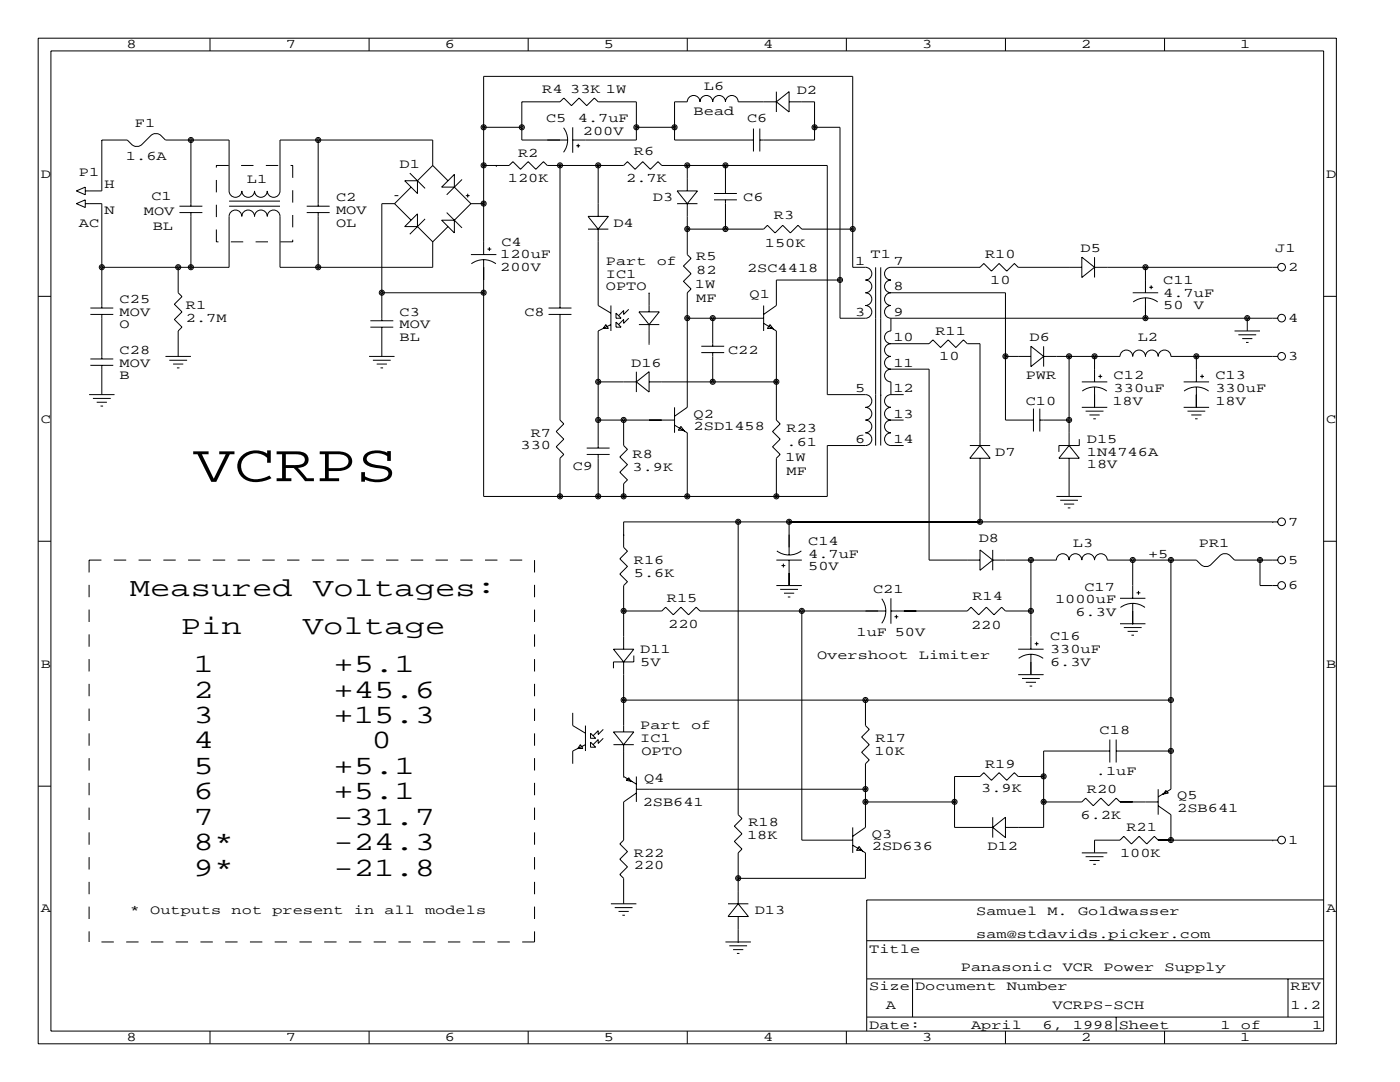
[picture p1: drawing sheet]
<svg xmlns="http://www.w3.org/2000/svg" width="279mm" height="216mm" viewBox="0 0 279 216" stroke-linecap="round" stroke-linejoin="round" font-family="sans-serif">
<g fill="none" stroke="#000" stroke-width=".2">
<path d="M7.6 7.6h259.1v200.7h-259.1zM10.2 10.2h254v195.5h-254zM41.9 7.6v2.6M73.7 7.6v2.6M105.4 7.6v2.6M137.2 7.6v2.6M154.9 18.3v4.1M168.9 7.6v2.6M200.7 7.6v2.6M232.4 7.6v2.6M15.2 38.1l1.8-.8v1.6zM20.3 27.9h5.1l1 1.1 .5 .2h.8l.5-.2 2-2.1 .5-.2h.8l.5 .2 1 1h12.7v10.2a1.27 1.27 0 0 0 1.3 1.3 1.27 1.27 0 0 0 1.3-1.3 1.27 1.27 0 0 0 1.2 1.3 1.27 1.27 0 0 0 1.3-1.3 1.27 1.27 0 0 0 1.3 1.3 1.27 1.27 0 0 0 1.2-1.3 1.27 1.27 0 0 0 1.3 1.3 1.27 1.27 0 0 0 1.3-1.3v-10.2h30.5v5.1"/>
<path d="M20.3 27.9h.1M20.3 27.9v10.2h-3.3M38.1 27.9v13.2M63.5 27.9v13.2M78.7 39h.8M80.8 36.1h2.5v2.5zM81.8 34.5l3 3.1M82 37.3l-3.3 3.3M86.4 33l-3.1 3.1M86.4 33l3 3.1M88.1 37.3l2.6-2.5v2.5zM90.7 37.3l3.3 3.3"/>
<path d="M92.2 35.8l-3 3.1M93 39h.7M93.3 38.7v.7M96.5 33h5.1l.8-.7 1.5 1.5 1.5-1.5 1.5 1.5 1.6-1.5 .7 .7h15.3l.7-.7 1.5 1.5 1.6-1.5 1.5 1.5 1.5-1.5 .8 .7h33v45.7h7.6a1.27 1.27 0 0 1 1.3 1.3 1.27 1.27 0 0 1-1.3 1.3 1.27 1.27 0 0 1 1.3 1.3 1.27 1.27 0 0 1-1.3 1.2 1.27 1.27 0 0 1 1.3 1.3 1.27 1.27 0 0 1-1.3 1.3 1.27 1.27 0 0 1 1.3 1.2 1.27 1.27 0 0 1-1.3 1.3h-7.6v10.2h-68.6v-47.3M96.5 25.4h7.6M99.1 33h.1M111.8 33h.1M111.8 33v28.5M112.5 25.5a4.1 4.1 0 0 1 0 4.9M113.3 27.9h-9.2v-7.6h7.7l.7-.7 1.5 1.5 1.6-1.5 1.5 1.5 1.5-1.5 .8 .7h7.6v7.6h-12.7M114.3 25.4v5.1M115 29.1h.8"/>
<path d="M115.4 28.7v.8M119.4 33v10.2M127 25.4h7.6M135.1 38.1h4.1l-2 2.5zM137.2 33v5.1M142.5 39.9h4.6M142.5 38.6h4.6M144.8 33v5.6M144.8 39.9v5.8M150.4 25.7v4.5M151.6 25.7v4.5M154.9 20.3h-7.6a1.27 1.27 0 0 0-1.2-1.2 1.27 1.27 0 0 0-1.3 1.2 1.27 1.27 0 0 0-1.3-1.3 1.27 1.27 0 0 0-1.3 1.3 1.27 1.27 0 0 0-1.2-1.3 1.27 1.27 0 0 0-1.3 1.3 1.27 1.27 0 0 0-1.3-1.2 1.27 1.27 0 0 0-1.2 1.2h-2.6v7.6h15.8"/>
<path d="M154.9 20.3l2.6-2v4.1zM157.5 20.3h5.1v7.6h-11M162.6 25.4h5v38.1h5.1a1.27 1.27 0 0 0 1.3-1.3 1.27 1.27 0 0 0-1.3-1.2 1.27 1.27 0 0 0 1.3-1.3 1.27 1.27 0 0 0-1.3-1.3 1.27 1.27 0 0 0 1.3-1.3 1.27 1.27 0 0 0-1.3-1.2 1.27 1.27 0 0 0 1.3-1.3 1.27 1.27 0 0 0-1.3-1.3h-2.5v-38.1h-73.7v35.6M7.6 59.1h2.6M15.2 40.6l1.8-.7v1.5zM17 40.6h3.3v20.9M35.6 53.3v5.1l.7 .8-1.5 1.5 1.5 1.5-1.5 1.6 1.5 1.5-.7 .7v5.1M35.8 41.1h4.6M35.8 42.4h4.6M38.1 42.4v10.9M45.7 41.1h10.2M45.7 40.1h10.2"/>
<path d="M61.2 41.1h4.6M61.2 42.4h4.6M63.5 42.4v10.9M76.2 58.4h20.3M78.7 40.6l3.3 3.3M78.7 40.6h-2.5v23.4M83.3 42.7v2.5h-2.5zM83.3 45.2l3.1 3.1M84.8 43.7l-3 3M86.4 48.3v5h-30.5v-10.1a1.27 1.27 0 0 0-1.3-1.3 1.27 1.27 0 0 0-1.3 1.3 1.27 1.27 0 0 0-1.2-1.3 1.27 1.27 0 0 0-1.3 1.3 1.27 1.27 0 0 0-1.3-1.3 1.27 1.27 0 0 0-1.2 1.3 1.27 1.27 0 0 0-1.3-1.3 1.27 1.27 0 0 0-1.3 1.3v10.1h-25.4M88.1 43.9h2.6v2.6zM89.2 42.4l3 3.1"/>
<path d="M89.4 45.2l-3 3.1M94 50.8h5.1M94 40.6l-3.3 3.3M94 40.6h2.5M94.1 52.6a4.1 4.1 0 0 1 4.9 0M96.5 40.6h.1M97.3 49.7h.7M97.7 49.3v.8M117.3 43.2h4.1l-2 2.5zM117.3 45.7h4.1M119.4 45.7v15.3l2.5 1.5M129.5 58.4h.1"/>
<path d="M129.5 58.4v3.8M135.1 40.6h4.1M137.2 40.6v10.2l.7 .8-1.5 1.5 1.5 1.5-1.5 1.5 1.5 1.6-.7 .7v22.9l-2.6 1.8M137.2 45.7h15.2l.8-.7 1.5 1.5 1.5-1.5 1.5 1.5 1.6-1.5 .7 .7h10.2M167.6 55.9h-12.7v5.1l-2.5 1.7M174.8 53.3v35.6M175.8 53.3v35.6M177.8 58.4a1.27 1.27 0 0 0-1.3 1.3 1.27 1.27 0 0 0 1.3 1.3 1.27 1.27 0 0 0-1.3 1.2 1.27 1.27 0 0 0 1.3 1.3M177.8 58.4h22.9v25.4h5.5M215.9 53.3h-12.7l-.8-.7-1.5 1.5-1.5-1.5-1.5 1.5-1.6-1.5-.7 .7h-17.8a1.27 1.27 0 0 0-1.3 1.3 1.27 1.27 0 0 0 1.3 1.3 1.27 1.27 0 0 0-1.3 1.3 1.27 1.27 0 0 0 1.3 1.2M215.9 51.3l2.5 2-2.5 2.1zM218.4 53.3h36.6"/>
<path d="M218.4 51.3v4.1M226.1 58.4h5M228.6 53.3v5.1M228.6 59.4v4.1M229.4 57.3h.7M229.7 56.9v.8M264.2 59.1h2.5M17.8 78.7h5.1M18 62.7h4.6M18 61.5h4.6M18 72.9h4.6M18 71.6h4.6"/>
<path d="M18.5 79.5h3.6M20.3 62.7v8.9M20.3 72.9v5.8M33 71.1h5.1M33.8 71.9h3.5M34.5 72.6h2.1M35.3 73.4h.5M73.7 71.1h5M73.9 65.3h4.6M73.9 64h4.6M74.4 71.9h3.6M75.2 72.6h2"/>
<path d="M75.9 73.4h.6M76.2 65.3v5.8M109.5 62.7h4.5M109.5 61.5h4.5M111.8 62.7v21.1l.7 .8-1.5 1.5 1.5 1.5-1.5 1.6 1.5 1.5-.7 .7v7.7M119.4 76.2h7.6M120.9 64.8l.5 .7h-1zM121.9 64.8l-2.5 1.2v23.4M121.9 61v5M122.9 64.3l1.1 1h-1.1zM122.9 62.5l1.1 1h-1.1zM125.5 61.7l-1 1v-.7l-1.1 1"/>
<path d="M125.5 63.5l-1 1v-.7l-1.1 1M127 76.2l2.5-2v4zM127 74.2v4M127.5 62.2h4.1l-2.1 2.6zM127.5 64.8h4.1M129.5 68.6h.1M129.5 76.2h25.4M129.5 64.8v3.8M137.2 63.5h15.2M140 70.4h4.5M140 69.1h4.5M142.2 63.5v5.6"/>
<path d="M142.2 70.4v5.8M152.4 64.5l2.5 1.5v17.8l.8 .8-1.5 1.5 1.5 1.5-1.5 1.6 1.5 1.5-.8 .7v7.7M152.4 61v5M154.2 65.5h-1l.5-.7 .7 1M177.8 78.7a1.27 1.27 0 0 0-1.3 1.3 1.27 1.27 0 0 0 1.3 1.3 1.27 1.27 0 0 0-1.3 1.2 1.27 1.27 0 0 0 1.3 1.3M177.8 73.7a1.27 1.27 0 0 0-1.3 1.2 1.27 1.27 0 0 0 1.3 1.3v2.5M177.8 68.6a1.27 1.27 0 0 0-1.3 1.2 1.27 1.27 0 0 0 1.3 1.3 1.27 1.27 0 0 0-1.3 1.3 1.27 1.27 0 0 0 1.3 1.3M177.8 63.5v2.5a1.27 1.27 0 0 0-1.3 1.3 1.27 1.27 0 0 0 1.3 1.3M177.8 78.7h2.5M177.8 63.5h77.2M177.8 68.6h7.6l.8-.8 1.5 1.5 1.5-1.5 1.6 1.5 1.5-1.5 .7 .8h2.6v20.3M177.8 73.7h7.6v38.1h10.2"/>
<path d="M200.7 71.1h5M205.7 69.1l2.6 2-2.6 2.1zM208.3 71.1h15.2a1.27 1.27 0 0 1 1.3-1.3 1.27 1.27 0 0 1 1.3 1.3 1.27 1.27 0 0 1 1.2-1.3 1.27 1.27 0 0 1 1.3 1.3 1.27 1.27 0 0 1 1.3-1.3 1.27 1.27 0 0 1 1.2 1.3 1.27 1.27 0 0 1 1.3-1.3 1.27 1.27 0 0 1 1.3 1.3h21.3M208.3 69.1v4.1M213.4 71.1v17.8M215.9 76.2h5.1M216 78a4.1 4.1 0 0 1 4.9 0M218.4 71.1v5.1M218.4 77.2v4.1M219.2 75.1h.8M219.6 74.7v.8M226.2 60.3a4.1 4.1 0 0 1 4.8 0"/>
<path d="M236.2 76.2h5.1M236.3 78a4.1 4.1 0 0 1 4.9 0M238.8 71.1h.1M238.8 71.1v5.1M238.8 77.2v4.1M239.5 75.1h.8M239.9 74.7v.8M246.4 66h5.1M247.1 66.8h3.6M247.9 67.6h2M248.7 68.3h.5M248.9 63.5v2.5"/>
<path d="M19.3 80.3h2M20.1 81h.5M117.1 90.7h4.6M117.1 89.4h4.6M119.4 90.7v8.4M119.4 83.8h15.2M124.5 99.1h.1M124.5 83.8v5.1l.7 .8-1.5 1.5 1.5 1.5-1.5 1.5 1.5 1.6-.7 .7v2.6M134.6 84.8l2.6 1.6v12.7M134.6 81.3v5.1M136.4 85.9h-1l.5-.8 .8 1M177.8 83.8a1.27 1.27 0 0 0-1.3 1.3 1.27 1.27 0 0 0 1.3 1.3 1.27 1.27 0 0 0-1.3 1.2 1.27 1.27 0 0 0 1.3 1.3h2.5"/>
<path d="M177.8 83.8h2.5M193.5 88.9h4.1M195.6 91.4v12.7M195.6 88.9l2 2.5h-4.1zM206.2 81.5v4.6M207.5 83.8h5.9M207.5 81.5v4.6M210.8 99.1h5.1M211.6 99.8h3.5M213.4 88.9l2 2.5h-4.1zM213.4 91.4v7.7M215.4 87.6v1.3h-4.1v1.3"/>
<path d="M215.9 81.3h5.1M216.7 82h3.5M217.4 82.8h2.1M218.2 83.6h.5M236.2 81.3h5.1M237 82h3.5M237.7 82.8h2.1M238.5 83.6h.5M7.6 108h2.6M124.5 106.7h.1M147.3 104.1v58.5l.8 .7-1.5 1.5 1.5 1.6-1.5 1.5 1.5 1.5-.8 .8v10.1M154.9 116.8h5.1"/>
<path d="M154.9 111.8h5.1M155 109.9a4.1 4.1 0 0 0 4.9 0M155.7 117.6h3.6M156 112.9h.7M156.3 112.5v.7M156.5 118.4h2M157.2 119.1h.5M157.5 104.1v6.6M157.5 111.8v5M176 119.5a4.1 4.1 0 0 1 0 4.9M177.8 119.4v5.1M195.6 109.7l2.5 2.1-2.5 2z"/>
<path d="M198.1 111.8h12.7a1.27 1.27 0 0 1 1.3-1.3 1.27 1.27 0 0 1 1.3 1.3 1.27 1.27 0 0 1 1.2-1.3 1.27 1.27 0 0 1 1.3 1.3 1.27 1.27 0 0 1 1.3-1.3 1.27 1.27 0 0 1 1.2 1.3 1.27 1.27 0 0 1 1.3-1.3 1.27 1.27 0 0 1 1.3 1.3h17.8l1 1 .5 .2h.7l.6-.2 2-2.1 .5-.2h.8l.5 .2 1 1.1h8.6M198.1 109.7v4.1M205.7 111.8v17.7M212.3 100.6h2.1M213.1 101.3h.5M223.5 119.4h5.1M226.1 111.8v7.6M226.8 118.3h.8M227.2 117.9v.8M233.7 111.8h.1M233.7 111.8v45.7l-2.6 1.5M251.5 111.8v5h3.5"/>
<path d="M254 104.1h.1M255 104.1h-130.5v5.1l.7 .8-1.5 1.5 1.5 1.5-1.5 1.6 1.5 1.5-.7 .7v12.7M256.5 116.8h.1M256.5 111.8h.1M264.2 108h2.5M122.4 129.5h4.1l-2 2.6zM124.5 139.7h.1M124.5 132.1v13.9M124.5 121.9h7.6l.7-.7 1.6 1.5 1.5-1.5 1.5 1.5 1.5-1.5 .8 .7h37.1M124.5 139.7h109.2M126.5 130.8v1.3h-4.1v1.2M160 121.9v45.7h10.2"/>
<path d="M172.7 139.7v5.1l.8 .7-1.5 1.6 1.5 1.5-1.5 1.5 1.5 1.5-.8 .8v12.7l-2.5 1.8M177.8 121.9h15.2l.8-.7 1.5 1.5 1.5-1.5 1.6 1.5 1.5-1.5 .8 .7h5M178.5 123.1h.8M178.9 122.7v.7M203.2 134.6h5.1M203.2 129.5h5.1M203.3 131.4a4.1 4.1 0 0 1 4.9 0M204 135.4h3.5M204.7 136.1h2.1M205.5 136.9h.5M205.7 130.6v4M206.5 128.4h.8"/>
<path d="M206.9 128.1v.7M223.5 124.5h5.1M223.6 121.2a4.1 4.1 0 0 1 4.9 0M224.3 125.2h3.5M225 126h2.1M225.8 126.7h.5M226.1 124.5h.1M226.1 120.4v4.1M7.6 156.9h2.6M114.3 142.2v2.6l2.5 1.5M115.8 148.6l.5 .8h-1zM116.8 148.6l-2.5 1.3v2.5"/>
<path d="M116.8 144.8v5.1M117.9 148.1l1 1h-1zM117.9 146.3l1 1h-1zM120.4 145.5l-1 1.1v-.8l-1 1M120.4 147.3l-1 1v-.7l-1 1M122.4 146h4.1l-2 2.6zM122.4 148.6h4.1M124.5 154.9h.1M124.5 148.6v6.3M124.5 154.9l2.5 1.6M126 156l-.5-.8-.5 .5 1.2 .3M127 154.9v5.1"/>
<path d="M127 158.2l-2.5 1.8v7.6l-.8 .8 1.5 1.5-1.5 1.5 1.5 1.6-1.5 1.5 .8 .8v5M127 157.5h45.7M208.3 154.9h-5.1l-.8-.7-1.5 1.5-1.5-1.5-1.5 1.5-1.6-1.5-.7 .7h-5.1v10.2h7.6M221.5 149.9h-13.2v15.2h-7.6M221.5 147.6v4.5M222.8 147.6v4.5M222.8 149.9h10.9M231.1 157.5v5.1M231.9 158.5l1.3-.3-.5-.5-.5 .8M264.2 156.9h2.5M147.3 175.3h.1M170.2 165.1v5.1"/>
<path d="M170.2 168.7l2.5 1.5v5.1h-25.4M172 169.7h-1.1l.5-.8 .8 1M172.7 160h17.8M198.1 165.1l2.6-2v4zM198.1 163.1v4M208.3 160h7.6l.8-.7 1.5 1.5 1.5-1.5 1.5 1.5 1.6-1.5 .7 .7h7.6M215.9 170.2h5.1M216.7 170.9h3.5M217.4 171.7h2.1M218.2 172.5h.5M231.1 160.8l2.6 1.8v5M254 167.6h.1"/>
<path d="M255 167.6h-23.9l-.7-.7-1.5 1.5-1.6-1.5-1.5 1.5-1.5-1.5-.8 .7h-5.1v2.6M264.2 179.6h-91.2v26.1M121.9 180.3h5.1M122.7 181.1h3.5M123.4 181.9h2.1M124.2 182.6h.5M144.8 188h5.1M145.3 180.3h4.1M145.5 188.7h3.6M146.3 189.5h2M147.1 190.2h.5M147.3 188h.1"/>
<path d="M147.3 182.9v5.1M147.3 180.3l2.1 2.6h-4.1zM173 195.3h91.2M173 187.7h91.2M182.1 195.3v7.6M257 195.3v7.6M41.9 205.7v2.6M73.7 205.7v2.6M105.4 205.7v2.6M137.2 205.7v2.6M168.9 205.7v2.6M173 202.9h91.2"/>
<path d="M200.7 205.7v2.6M222.8 202.9v2.8M232.4 205.7v2.6"/>
<circle cx="38.1" cy="27.9" r=".51"/>
<circle cx="38.1" cy="27.9" r=".25"/>
<circle cx="63.5" cy="27.9" r=".51"/>
<circle cx="63.5" cy="27.9" r=".25"/>
<circle cx="96.5" cy="25.4" r=".51"/>
<circle cx="96.5" cy="33" r=".51"/>
<circle cx="96.5" cy="25.4" r=".25"/>
<circle cx="96.5" cy="33" r=".25"/>
<circle cx="104.1" cy="25.4" r=".51"/>
<circle cx="104.1" cy="25.4" r=".25"/>
<circle cx="111.8" cy="33" r=".51"/>
<circle cx="111.8" cy="33" r=".25"/>
<circle cx="119.4" cy="33" r=".51"/>
<circle cx="119.4" cy="33" r=".25"/>
<circle cx="127" cy="25.4" r=".51"/>
<circle cx="127" cy="25.4" r=".25"/>
<circle cx="134.6" cy="25.4" r=".51"/>
<circle cx="134.6" cy="25.4" r=".25"/>
<circle cx="137.2" cy="33" r=".51"/>
<circle cx="137.2" cy="33" r=".25"/>
<circle cx="144.8" cy="33" r=".51"/>
<circle cx="144.8" cy="33" r=".25"/>
<circle cx="162.6" cy="25.4" r=".51"/>
<circle cx="162.6" cy="25.4" r=".25"/>
<circle cx="20.3" cy="53.3" r=".51"/>
<circle cx="20.3" cy="53.3" r=".25"/>
<circle cx="35.6" cy="53.3" r=".51"/>
<circle cx="35.6" cy="53.3" r=".25"/>
<circle cx="38.1" cy="53.3" r=".51"/>
<circle cx="38.1" cy="53.3" r=".25"/>
<circle cx="63.5" cy="53.3" r=".51"/>
<circle cx="63.5" cy="53.3" r=".25"/>
<circle cx="76.2" cy="58.4" r=".51"/>
<circle cx="76.2" cy="58.4" r=".25"/>
<circle cx="96.5" cy="40.6" r=".51"/>
<circle cx="96.5" cy="58.4" r=".51"/>
<circle cx="96.5" cy="40.6" r=".25"/>
<circle cx="96.5" cy="58.4" r=".25"/>
<circle cx="137.2" cy="45.7" r=".51"/>
<circle cx="137.2" cy="45.7" r=".25"/>
<circle cx="144.8" cy="45.7" r=".51"/>
<circle cx="144.8" cy="45.7" r=".25"/>
<circle cx="167.6" cy="55.9" r=".51"/>
<circle cx="167.6" cy="55.9" r=".25"/>
<circle cx="170.2" cy="45.7" r=".51"/>
<circle cx="170.2" cy="45.7" r=".25"/>
<circle cx="228.6" cy="53.3" r=".51"/>
<circle cx="228.6" cy="53.3" r=".25"/>
<circle cx="255.8" cy="53.3" r=".76"/>
<circle cx="119.4" cy="76.2" r=".51"/>
<circle cx="119.4" cy="76.2" r=".25"/>
<circle cx="137.2" cy="63.5" r=".51"/>
<circle cx="137.2" cy="63.5" r=".25"/>
<circle cx="142.2" cy="63.5" r=".51"/>
<circle cx="142.2" cy="76.2" r=".51"/>
<circle cx="142.2" cy="63.5" r=".25"/>
<circle cx="142.2" cy="76.2" r=".25"/>
<circle cx="154.9" cy="76.2" r=".51"/>
<circle cx="154.9" cy="76.2" r=".25"/>
<circle cx="200.7" cy="71.1" r=".51"/>
<circle cx="200.7" cy="71.1" r=".25"/>
<circle cx="213.4" cy="71.1" r=".51"/>
<circle cx="213.4" cy="71.1" r=".25"/>
<circle cx="218.4" cy="71.1" r=".51"/>
<circle cx="218.4" cy="71.1" r=".25"/>
<circle cx="228.6" cy="63.5" r=".51"/>
<circle cx="228.6" cy="63.5" r=".25"/>
<circle cx="238.8" cy="71.1" r=".51"/>
<circle cx="238.8" cy="71.1" r=".25"/>
<circle cx="248.9" cy="63.5" r=".51"/>
<circle cx="248.9" cy="63.5" r=".25"/>
<circle cx="255.8" cy="63.5" r=".76"/>
<circle cx="255.8" cy="71.1" r=".76"/>
<circle cx="111.8" cy="99" r=".51"/>
<circle cx="111.8" cy="99" r=".25"/>
<circle cx="119.4" cy="99" r=".51"/>
<circle cx="119.4" cy="83.8" r=".51"/>
<circle cx="119.4" cy="99" r=".25"/>
<circle cx="119.4" cy="83.8" r=".25"/>
<circle cx="124.5" cy="99" r=".51"/>
<circle cx="124.5" cy="83.8" r=".51"/>
<circle cx="124.5" cy="99" r=".25"/>
<circle cx="124.5" cy="83.8" r=".25"/>
<circle cx="137.2" cy="99" r=".51"/>
<circle cx="137.2" cy="99" r=".25"/>
<circle cx="154.9" cy="99" r=".51"/>
<circle cx="154.9" cy="99" r=".25"/>
<circle cx="213.4" cy="83.8" r=".51"/>
<circle cx="213.4" cy="83.8" r=".25"/>
<circle cx="147.3" cy="104.1" r=".51"/>
<circle cx="147.3" cy="104.1" r=".25"/>
<circle cx="157.5" cy="104.1" r=".51"/>
<circle cx="157.5" cy="104.1" r=".25"/>
<circle cx="195.6" cy="104.1" r=".51"/>
<circle cx="195.6" cy="104.1" r=".25"/>
<circle cx="205.7" cy="111.7" r=".51"/>
<circle cx="205.7" cy="111.7" r=".25"/>
<circle cx="226.1" cy="111.7" r=".51"/>
<circle cx="226.1" cy="111.7" r=".25"/>
<circle cx="233.7" cy="111.7" r=".51"/>
<circle cx="233.7" cy="111.7" r=".25"/>
<circle cx="251.5" cy="111.7" r=".51"/>
<circle cx="251.5" cy="111.7" r=".25"/>
<circle cx="255.8" cy="111.7" r=".76"/>
<circle cx="255.8" cy="104.1" r=".76"/>
<circle cx="255.8" cy="116.8" r=".76"/>
<circle cx="124.5" cy="121.9" r=".51"/>
<circle cx="124.5" cy="139.7" r=".51"/>
<circle cx="124.5" cy="139.7" r=".25"/>
<circle cx="124.5" cy="121.9" r=".25"/>
<circle cx="160" cy="121.9" r=".51"/>
<circle cx="160" cy="121.9" r=".25"/>
<circle cx="172.7" cy="139.7" r=".51"/>
<circle cx="172.7" cy="139.7" r=".25"/>
<circle cx="205.7" cy="121.9" r=".51"/>
<circle cx="205.7" cy="121.9" r=".25"/>
<circle cx="233.7" cy="139.7" r=".51"/>
<circle cx="233.7" cy="139.7" r=".25"/>
<circle cx="172.7" cy="157.5" r=".51"/>
<circle cx="172.7" cy="160" r=".51"/>
<circle cx="172.7" cy="160" r=".25"/>
<circle cx="172.7" cy="157.5" r=".25"/>
<circle cx="190.5" cy="160" r=".51"/>
<circle cx="190.5" cy="160" r=".25"/>
<circle cx="208.3" cy="160" r=".51"/>
<circle cx="208.3" cy="154.9" r=".51"/>
<circle cx="208.3" cy="160" r=".25"/>
<circle cx="208.3" cy="154.9" r=".25"/>
<circle cx="233.7" cy="149.8" r=".51"/>
<circle cx="233.7" cy="149.8" r=".25"/>
<circle cx="147.3" cy="175.2" r=".51"/>
<circle cx="147.3" cy="175.2" r=".25"/>
<circle cx="233.7" cy="167.6" r=".51"/>
<circle cx="233.7" cy="167.6" r=".25"/>
<circle cx="255.8" cy="167.6" r=".76"/>
</g>
<path d="M43.2 33h15.2M58.4 33v15.3M43.2 48.3v-15.3M58.4 48.3h-15.2M17.8 111.8h88.9M17.8 111.8v76.2M106.7 111.8v76.2M106.7 188h-88.9" fill="none" stroke="#000" stroke-width=".2" stroke-dasharray="2.5" stroke-linecap="butt"/>
<text font-size="10.6" x="38.6" y="96">VCRPS</text>
<g font-size="5.3">
<text x="25.9" y="118.9">Measured</text>
<text x="62.5" y="118.9">Voltages:</text>
<text x="36.1" y="126.5">Pin</text>
<text x="60.5" y="126.5">Voltage</text>
<text x="38.6" y="134.1">1</text>
<text x="66.5" y="134.1">+5.1</text>
<text x="38.6" y="139.2">2</text>
<text x="66.5" y="139.2">+45.6</text>
<text x="38.6" y="144.3">3</text>
<text x="38.6" y="149.4">4</text>
<text x="66.5" y="144.3">+15.3</text>
<text x="74.2" y="149.4">0</text>
<text x="38.6" y="154.4">5</text>
<text x="66.5" y="154.4">+5.1</text>
<text x="38.6" y="159.5">6</text>
<text x="66.5" y="159.5">+5.1</text>
<text x="38.6" y="164.6">7</text>
<text x="66.5" y="164.6">-31.7</text>
<text x="38.6" y="169.7">8*</text>
<text x="66.5" y="169.7">-24.3</text>
<text x="38.6" y="174.8">9*</text>
<text x="66.5" y="174.8">-21.8</text>
</g>
<g font-size="2.6">
<text x="25.3" y="9.7">8</text>
<text x="57" y="9.7">7</text>
<text x="88.8" y="9.7">6</text>
<text x="120.5" y="9.7">5</text>
<text x="152.3" y="9.7">4</text>
<text x="184" y="9.7">3</text>
<text x="215.8" y="9.7">2</text>
<text x="247.5" y="9.7">1</text>
<text x="108.2" y="18.5">R4 33K 1W</text>
<text x="138.4" y="22.9">Bead</text>
<text x="140.5" y="18">L6</text>
<text x="159" y="18.8">D2</text>
<text x="26.9" y="25.4">F1</text>
<text x="109" y="24.4">C5</text>
<text x="115.3" y="24.4">4.7uF</text>
<text x="116.3" y="26.9">200V</text>
<text x="149.1" y="24.4">C6</text>
<text x="8.1" y="35.5">D</text>
<text x="15.7" y="35.1">P1</text>
<text x="25.1" y="32">1.6A</text>
<text x="79.8" y="33.5">D1</text>
<text x="103.4" y="31.2">R2</text>
<text x="126.5" y="31">R6</text>
<text x="264.7" y="35.5">D</text>
<text x="20.8" y="37.6">H</text>
<text x="30.2" y="39.9">C1</text>
<text x="49.3" y="36.6">L1</text>
<text x="67.1" y="40.1">C2</text>
<text x="101.3" y="36.3">120K</text>
<text x="125" y="36.3">2.7K</text>
<text x="130.3" y="40.1">D3</text>
<text x="148.3" y="40.1">C6</text>
<text x="15.7" y="45.2">AC</text>
<text x="20.8" y="42.7">N</text>
<text x="28.7" y="42.9">MOV</text>
<text x="30.5" y="46">BL</text>
<text x="67.1" y="42.7">MOV</text>
<text x="67.1" y="45.2">OL</text>
<text x="122.4" y="45.2">D4</text>
<text x="154.4" y="43.7">R3</text>
<text x="99.8" y="51.6">120uF</text>
<text x="100.1" y="49">C4</text>
<text x="120.9" y="52.8">Part</text>
<text x="131.1" y="52.8">of</text>
<text x="138.9" y="51.8">R5</text>
<text x="152.7" y="49.3">150K</text>
<text x="170.7" y="52.8">1</text>
<text x="173.7" y="51.6">T1</text>
<text x="178.3" y="52.8">7</text>
<text x="196.6" y="51.6">R10</text>
<text x="215.6" y="50.3">D5</text>
<text x="254.5" y="50.3">J1</text>
<text x="99.8" y="54.1">200V</text>
<text x="120.9" y="55.4">IC1</text>
<text x="120.9" y="57.9">OPTO</text>
<text x="138.7" y="57.4">1W</text>
<text x="138.9" y="54.6">82</text>
<text x="149.1" y="54.4">2SC4418</text>
<text x="149.6" y="59.4">Q1</text>
<text x="178.3" y="57.9">8</text>
<text x="197.6" y="56.6">10</text>
<text x="232.2" y="56.6">C11</text>
<text x="232.2" y="59.2">4.7uF</text>
<text x="257" y="54.1">2</text>
<text x="23.9" y="60.5">C25</text>
<text x="23.9" y="63">MOV</text>
<text x="23.9" y="65.5">O</text>
<text x="37.1" y="61.7">R1</text>
<text x="37.1" y="64.3">2.7M</text>
<text x="79.8" y="63">C3</text>
<text x="79.8" y="65.5">MOV</text>
<text x="104.6" y="63">C8</text>
<text x="138.9" y="60.2">MF</text>
<text x="170.7" y="63">3</text>
<text x="178.3" y="63">9</text>
<text x="232.2" y="61.7">50</text>
<text x="238.3" y="61.7">V</text>
<text x="257" y="64.3">4</text>
<text x="23.9" y="70.6">C28</text>
<text x="79.8" y="68.1">BL</text>
<text x="145.3" y="70.6">C22</text>
<text x="178.3" y="68.1">10</text>
<text x="186.7" y="66.8">R11</text>
<text x="187.5" y="71.9">10</text>
<text x="205.5" y="68.1">D6</text>
<text x="227.1" y="68.1">L2</text>
<text x="257" y="71.9">3</text>
<text x="23.9" y="73.2">MOV</text>
<text x="23.9" y="75.7">B</text>
<text x="126" y="73.2">D16</text>
<text x="178.3" y="73.2">11</text>
<text x="204.7" y="75.7">PWR</text>
<text x="222.2" y="75.7">C12</text>
<text x="242.6" y="75.7">C13</text>
<text x="138.4" y="83.3">Q2</text>
<text x="170.7" y="78.2">5</text>
<text x="178.3" y="78.2">12</text>
<text x="178.3" y="83.3">13</text>
<text x="204.7" y="80.8">C10</text>
<text x="222" y="80.8">18V</text>
<text x="222.2" y="78.2">330uF</text>
<text x="242.6" y="78.2">330uF</text>
<text x="242.6" y="80.8">18V</text>
<text x="8.1" y="84.3">C</text>
<text x="103.9" y="89.7">330</text>
<text x="105.9" y="87.1">R7</text>
<text x="138.4" y="85.9">2SD1458</text>
<text x="157" y="86.1">R23</text>
<text x="157" y="88.9">.61</text>
<text x="170.7" y="88.4">6</text>
<text x="178.3" y="88.4">14</text>
<text x="216.9" y="88.4">D15</text>
<text x="264.7" y="84.3">C</text>
<text x="114.3" y="93.7">C9</text>
<text x="126.2" y="91.4">R8</text>
<text x="126.2" y="94">3.9K</text>
<text x="156.7" y="91.9">1W</text>
<text x="157" y="94.7">MF</text>
<text x="198.6" y="90.9">D7</text>
<text x="216.9" y="90.9">1N4746A</text>
<text x="216.9" y="93.5">18V</text>
<text x="257" y="104.9">7</text>
<text x="126.5" y="112.5">R16</text>
<text x="161.3" y="108.7">C14</text>
<text x="161.3" y="111.3">4.7uF</text>
<text x="161.3" y="113.8">50V</text>
<text x="195.3" y="108.2">D8</text>
<text x="214.1" y="109.2">L3</text>
<text x="229.1" y="111.3">+5</text>
<text x="239.3" y="109.2">PR1</text>
<text x="257" y="112.5">5</text>
<text x="126.5" y="115.1">5.6K</text>
<text x="174.2" y="118.4">C21</text>
<text x="194.1" y="119.6">R14</text>
<text x="216.4" y="117.9">C17</text>
<text x="257" y="117.6">6</text>
<text x="133.1" y="120.1">R15</text>
<text x="133.3" y="125.2">220</text>
<text x="193.8" y="125.5">220</text>
<text x="210.6" y="120.4">1000uF</text>
<text x="214.6" y="122.9">6.3V</text>
<text x="127.8" y="130.3">D11</text>
<text x="163.1" y="131.6">Overshoot</text>
<text x="170.9" y="127">1uF 50V</text>
<text x="183.4" y="131.6">Limiter</text>
<text x="209.5" y="127.8">C16</text>
<text x="209.5" y="130.3">330uF</text>
<text x="8.1" y="133.2">B</text>
<text x="127.8" y="132.8">5V</text>
<text x="209.5" y="132.8">6.3V</text>
<text x="264.7" y="133.2">B</text>
<text x="127.8" y="148.1">IC1</text>
<text x="127.8" y="145.5">Part</text>
<text x="137.9" y="145.5">of</text>
<text x="174.8" y="148.1">R17</text>
<text x="219.5" y="146.6">C18</text>
<text x="128" y="150.6">OPTO</text>
<text x="128.5" y="156">Q4</text>
<text x="174.5" y="150.6">10K</text>
<text x="196.6" y="153.2">R19</text>
<text x="218.7" y="154.7">.1uF</text>
<text x="128.3" y="160.8">2SB641</text>
<text x="195.8" y="158">3.9K</text>
<text x="216.9" y="158.2">R20</text>
<text x="234.9" y="159.5">Q5</text>
<text x="149.1" y="167.4">18K</text>
<text x="149.4" y="164.8">R18</text>
<text x="174" y="167.1">Q3</text>
<text x="215.6" y="163.3">6.2K</text>
<text x="224.8" y="165.9">R21</text>
<text x="234.9" y="162.1">2SB641</text>
<text x="126.5" y="170.9">R22</text>
<text x="126.5" y="173.5">220</text>
<text x="174" y="169.7">2SD636</text>
<text x="197.1" y="169.7">D12</text>
<text x="223.5" y="170.9">100K</text>
<text x="257" y="168.4">1</text>
<text x="8.1" y="182.1">A</text>
<text x="25.9" y="182.4">*</text>
<text x="30" y="182.4">Outputs</text>
<text x="46.2" y="182.4">not</text>
<text x="54.4" y="182.4">present</text>
<text x="70.6" y="182.4">in</text>
<text x="76.7" y="182.4">all</text>
<text x="84.8" y="182.4">models</text>
<text x="150.6" y="182.4">D13</text>
<text x="194.8" y="182.6">Samuel</text>
<text x="209" y="182.6">M.</text>
<text x="215.1" y="182.6">Goldwasser</text>
<text x="264.7" y="182.1">A</text>
<text x="173.5" y="190.2">Title</text>
<text x="194.8" y="187.2">sam@stdavids.picker.com</text>
<text x="173.5" y="197.6">Size Document</text>
<text x="191.8" y="193.8">Panasonic</text>
<text x="200.9" y="197.6">Number</text>
<text x="212.1" y="193.8">VCR</text>
<text x="220.2" y="193.8">Power</text>
<text x="232.4" y="193.8">Supply</text>
<text x="257.6" y="197.6">REV</text>
<text x="176.8" y="201.4">A</text>
<text x="210.1" y="201.4">VCRPS-SCH</text>
<text x="257.6" y="201.4">1.2</text>
<text x="25.3" y="207.8">8</text>
<text x="57" y="207.8">7</text>
<text x="88.8" y="207.8">6</text>
<text x="120.5" y="207.8">5</text>
<text x="152.3" y="207.8">4</text>
<text x="173.5" y="205.2">Date:</text>
<text x="184" y="207.8">3</text>
<text x="193.8" y="205.2">April</text>
<text x="208" y="205.2">6,</text>
<text x="214.1" y="205.2">1998 Sheet</text>
<text x="215.8" y="207.8">2</text>
<text x="243.6" y="205.2">1</text>
<text x="247.5" y="207.8">1</text>
<text x="247.7" y="205.2">of</text>
<text x="261.9" y="205.2">1</text>
</g>
</svg>
